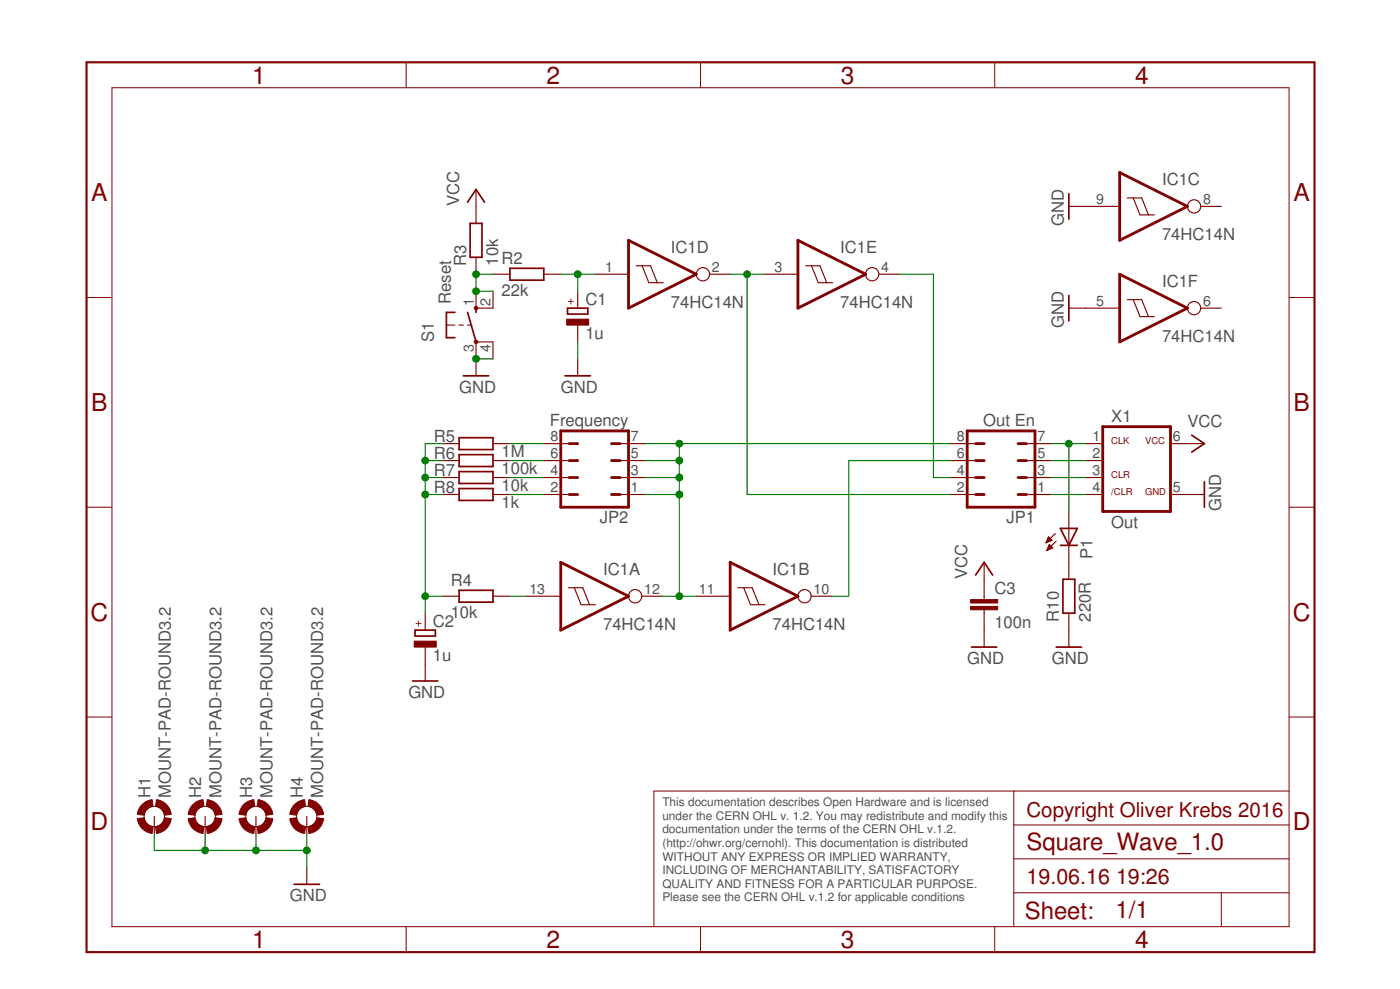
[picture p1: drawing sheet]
<svg xmlns="http://www.w3.org/2000/svg" width="210mm" height="148mm" viewBox="0 0 210 148" stroke-linecap="round" stroke-linejoin="round" font-family="sans-serif">
<g fill="none" stroke="#800000" stroke-width=".42">
<path d="M94.2 36l10.2 5.1-10.2 5.1zM119.6 36l10.2 5.1-10.2 5.1zM167.9 25.8l10.1 5.1-10.1 5.1zM167.9 41.1l10.1 5.1-10.1 5zM84.1 64.6h10.1v11.4h-10.1zM85.3 74.1h1.3M85.3 71.5h1.3M85.3 69h1.3M85.3 66.5h1.3M91.7 74.1h1.3M91.7 71.5h1.3M91.7 69h1.3"/>
<path d="M91.7 66.5h1.3M145 64.6h10.2v11.4h-10.2zM146.3 74.1h1.3M146.3 71.5h1.3M146.3 69h1.3M146.3 66.5h1.3M152.6 74.1h1.3M152.6 71.5h1.3M152.6 69h1.3M152.6 66.5h1.3M165.3 63.9h10.2v12.7h-10.2zM84.1 84.2l10.1 5.1-10.1 5.1z"/>
<path d="M109.5 84.2l10.1 5.1-10.1 5.1z"/>
<circle cx="71.4" cy="46.2" r=".13"/>
<circle cx="71.4" cy="51.2" r=".13"/>
</g>
<g fill="none" stroke="#800000" stroke-width=".17">
<path d="M71.4 28.4v5.1M71.4 38.5v2.6M95.4 39.8h2.1l1.1 2.6M96.3 39.8l1 2.6h2.1M120.8 39.8h2.1l1.1 2.6M121.7 39.8l1 2.6h2.1M160.3 30.9h7.6M169 29.7h2.2l1 2.5M169.9 29.7l1 2.5h2.2M180 30.9h3.1M66.9 48.7h1.3M68.8 48.7h.7"/>
<path d="M70.1 48.7h.6M71.4 43.6v2.6h2.5v-2.6M73.9 41.1h2.6M73.9 53.8v-2.6h-2.5v5.1M81.5 41.1h2.6M86.6 43.6v2.6M86.6 48.7v2.5M86.6 53.8v2.5M89.2 41.1h5M106.4 41.1h3.1M114.6 41.1h5M131.8 41.1h3.1"/>
<path d="M160.3 46.2h7.6M169 44.9h2.2l1 2.5M169.9 44.9l1 2.5h2.2M180 46.2h3.1M66.3 66.5h2.5M66.3 74.1h2.5M66.3 69h2.5M66.3 71.5h2.5M73.9 66.5h2.6M73.9 74.1h2.6M73.9 69h2.6M73.9 71.5h2.6"/>
<path d="M81.5 66.5h3.8M81.5 74.1h3.8M81.5 69h3.8M81.5 71.5h3.8M93 66.5h3.8M93 74.1h3.8M93 69h3.8M93 71.5h3.8M142.5 66.5h3.8M142.5 74.1h3.8M142.5 69h3.8M142.5 71.5h3.8"/>
<path d="M153.9 66.5h3.8M153.9 74.1h3.8M153.9 69h3.8M153.9 71.5h3.8M158.2 79.9l-1.4 1.4M160.3 76.6v10.2M162.8 66.5h2.5M162.8 74.1h2.5M162.8 69h2.5M162.8 71.5h2.5M175.5 66.5h5.1M175.5 74.1h5.1"/>
<path d="M63.8 91.9v2.5M63.8 96.9v5.1M66.3 89.3h2.5M73.9 89.3h2.6M79 89.3h5.1M85.2 88.1h2.2l1 2.5M86.1 88.1l1 2.5h2.2M96.2 89.3h3.1M104.4 89.3h5.1M110.6 88.1h2.2l1 2.5M111.5 88.1l1 2.5h2.2M121.6 89.3h3.1"/>
<path d="M147.6 84.2v5.6M147.6 91.4v5.5M156.9 81.3h.1M156.9 81.1h.4M157 82.5h.1M157 81h.5M157 80.9h.7M157 82.3h.2M157.1 80.8h.4M157.1 82.2h.4M157.1 80.6h.3M157.1 82.1h.7"/>
<path d="M157.2 80.5h.1M157.2 82h.5M157.2 80.4l.5 .5-.9 .4zM157.2 81.9h.4M157.3 81.7h.2M157.3 81.6h.1M157.3 81.6l.5 .5-.8 .4zM158.3 81.1l-1.3 1.4M160.3 91.9v5M23.1 122.3v2.6M30.8 122.3v2.6M38.4 122.3v2.6"/>
<path d="M46 122.3v2.6M46 129.9v2.6"/>
<circle cx="179" cy="30.9" r=".99"/>
<circle cx="105.4" cy="41.1" r=".99"/>
<circle cx="130.8" cy="41.1" r=".99"/>
<circle cx="179" cy="46.2" r=".99"/>
<circle cx="95.2" cy="89.3" r=".99"/>
<circle cx="120.6" cy="89.3" r=".99"/>
</g>
<g fill="none" stroke="#800000" stroke-width=".25">
<path d="M70.1 30.3l1.3-1.9 1.2 1.9M70.5 33.5h1.8v5h-1.8zM160.3 29v3.8M68.2 46.8h-1.3v3.8h1.3M69.5 56.3h3.8M70.1 46.8l1.3 4.4M71.4 46.2v.6M76.5 40.2h5v1.8h-5zM84.7 56.3h3.8M85.1 46.2h3v.9h-3zM160.3 44.3v3.8M68.8 65.6h5.1v1.8h-5.1z"/>
<path d="M68.8 68.1h5.1v1.8h-5.1zM68.8 70.7h5.1v1.7h-5.1zM68.8 73.2h5.1v1.8h-5.1zM159 79.2h2.5l-1.2 2.5zM178.7 65.2l1.9 1.3-1.9 1.2M180.6 72.2v3.8M62.2 94.4h3.1v.9h-3.1zM68.8 88.4h5.1v1.8h-5.1zM145.6 96.9h3.9M146.3 86.1l1.3-1.9 1.2 1.9M158.3 96.9h3.9M159 81.7h2.5"/>
<path d="M159.4 86.8h1.7v5.1h-1.7zM61.8 102h3.9M44.1 132.5h3.8"/>
</g>
<g fill="#800000" stroke="#800000" stroke-width=".15">
<path d="M21.2 120.7a2.46 2.46 0 0 1 1.6-.9l.1 1a1.51 1.51 0 0 0-1.3 1.3l-1-.1 .1-.6z" fill-rule="evenodd"/>
<path d="M20.6 122.6l1-.1a1.46 1.46 0 0 0 1.3 1.3l-.1 1.1a2.52 2.52 0 0 1-2.2-2.3z" fill-rule="evenodd"/>
<path d="M23.3 123.8a1.51 1.51 0 0 0 1.4-1.3l1 .1a2.53 2.53 0 0 1-2.2 2.3z" fill-rule="evenodd"/>
<path d="M23.5 119.8a2.53 2.53 0 0 1 2.2 2.2l-1 .1a1.57 1.57 0 0 0-1.4-1.3z" fill-rule="evenodd"/>
<path d="M28.8 120.7a2.46 2.46 0 0 1 1.6-.9l.2 1a1.51 1.51 0 0 0-1.4 1.3l-1-.1 .2-.6z" fill-rule="evenodd"/>
<path d="M28.2 122.6l1-.1a1.46 1.46 0 0 0 1.4 1.3l-.2 1.1a2.52 2.52 0 0 1-2.2-2.3z" fill-rule="evenodd"/>
<path d="M30.9 123.8a1.51 1.51 0 0 0 1.4-1.3l1 .1a2.53 2.53 0 0 1-2.2 2.3z" fill-rule="evenodd"/>
<path d="M31.1 119.8a2.53 2.53 0 0 1 2.2 2.2l-1 .1a1.57 1.57 0 0 0-1.4-1.3z" fill-rule="evenodd"/>
<path d="M36.4 120.7a2.46 2.46 0 0 1 1.7-.9l.1 1a1.51 1.51 0 0 0-1.3 1.3l-1.1-.1 .2-.6z" fill-rule="evenodd"/>
<path d="M35.8 122.6l1.1-.1a1.46 1.46 0 0 0 1.3 1.3l-.1 1.1a2.48 2.48 0 0 1-2.3-2.3z" fill-rule="evenodd"/>
<path d="M38.6 123.8a1.51 1.51 0 0 0 1.3-1.3l1 .1a2.48 2.48 0 0 1-2.2 2.3z" fill-rule="evenodd"/>
<path d="M38.7 119.8a2.49 2.49 0 0 1 2.2 2.2l-1 .1a1.57 1.57 0 0 0-1.3-1.3z" fill-rule="evenodd"/>
<path d="M44 120.7a2.46 2.46 0 0 1 1.7-.9l.1 1a1.56 1.56 0 0 0-1.4 1.3l-.9-.1 .1-.6z" fill-rule="evenodd"/>
<path d="M43.5 122.6l.9-.1a1.51 1.51 0 0 0 1.4 1.3l-.1 1.1a2.48 2.48 0 0 1-2.2-2.3z" fill-rule="evenodd"/>
<path d="M46.2 123.8a1.51 1.51 0 0 0 1.3-1.3l1 .1a2.48 2.48 0 0 1-2.2 2.3z" fill-rule="evenodd"/>
<path d="M46.3 119.8a2.49 2.49 0 0 1 2.2 2.2l-1 .1a1.57 1.57 0 0 0-1.3-1.3z" fill-rule="evenodd"/>
</g>
<g fill="none" stroke="#800000" stroke-width=".15">
<path d="M16.8 13.1h176.5v125.7h-176.5zM60.9 9.3v3.8M105 9.3v3.8M149.1 9.3v3.8M13 44.6h3.8M193.3 44.6h3.8M13 76h3.8M193.3 76h3.8M13 107.4h3.8M152 118.5v20.3M193.3 118.5h-95.3v20.3M193.3 107.4h3.8"/>
<path d="M60.9 138.8v3.8M105 138.8v3.8M149.1 138.8v3.8M152 133.8h41.3M152 128.7h41.3M152 123.6h41.3M183.1 133.8v5"/>
<circle cx="23.1" cy="122.3" r="1.52"/>
<circle cx="30.8" cy="122.3" r="1.52"/>
<circle cx="38.4" cy="122.3" r="1.52"/>
<circle cx="46" cy="122.3" r="1.52"/>
</g>
<g fill="#800000" stroke="#800000" stroke-width=".15">
<path d="M145.5 90.8h4.1v.6h-4.1z"/>
<path d="M145.5 89.8h4.1v.5h-4.1z"/>
<path d="M85 47.8h3.3v.9h-3.3z"/>
<path d="M62.1 96.1h3.3v.8h-3.3z"/>
</g>
<path d="M13 9.3h184.1v133.3h-184.1z" fill="none" stroke="#800000" stroke-width=".32"/>
<g fill="none" stroke="#008000" stroke-width=".17">
<path d="M71.4 53.8h2.5M73.9 41.1h-2.5v2.5h2.5M84.1 41.1h5.1M86.6 41.1v2.5M86.6 51.2v2.6M109.5 41.1h5.1M112 41.1v33h30.5M134.9 41.1h5.1v30.4h2.5M63.8 69h2.5M63.8 71.5h2.5M63.8 74.1h2.5M66.3 66.5h-2.5v25.4"/>
<path d="M76.5 66.5h5M76.5 69h5M76.5 71.5h5M76.5 74.1h5M96.8 66.5h45.7M96.8 69h5.1M96.8 71.5h5.1M96.8 74.1h5.1M101.9 66.5v22.8M142.5 69h-15.2v20.3h-2.6M157.7 66.5h5.1M157.7 69h5.1"/>
<path d="M157.7 71.5h5.1M157.7 74.1h5.1M160.3 66.5v10.1M63.8 89.3h2.5M76.5 89.3h2.5M99.3 89.3h5.1M23.1 124.9v2.5h22.9M30.8 124.9v2.5M38.4 124.9v2.5M46 124.9v5"/>
</g>
<g fill="#008000" stroke="#008000" stroke-width=".15">
<circle cx="46" cy="127.4" r=".51"/>
<circle cx="38.4" cy="127.4" r=".51"/>
<circle cx="30.8" cy="127.4" r=".51"/>
<circle cx="71.4" cy="53.8" r=".51"/>
<circle cx="101.9" cy="89.3" r=".51"/>
<circle cx="101.9" cy="69" r=".51"/>
<circle cx="101.9" cy="71.5" r=".51"/>
<circle cx="101.9" cy="74.1" r=".51"/>
<circle cx="101.9" cy="66.5" r=".51"/>
<circle cx="63.8" cy="69" r=".51"/>
<circle cx="63.8" cy="71.5" r=".51"/>
<circle cx="63.8" cy="74.1" r=".51"/>
<circle cx="63.8" cy="89.3" r=".51"/>
<circle cx="71.4" cy="43.6" r=".51"/>
<circle cx="71.4" cy="41.1" r=".51"/>
<circle cx="86.6" cy="41.1" r=".51"/>
<circle cx="160.3" cy="66.5" r=".51"/>
<circle cx="112" cy="41.1" r=".51"/>
</g>
<g font-size="3.7" fill="#800000">
<text x="37.8" y="12.5">1</text>
<text x="82" y="12.5">2</text>
<text x="126.1" y="12.5">3</text>
<text x="170.2" y="12.5">4</text>
<text x="13.7" y="30.1">A</text>
<text x="193.9" y="30.1">A</text>
<text x="13.7" y="61.6">B</text>
<text x="193.9" y="61.6">B</text>
<text x="13.5" y="93">C</text>
<text x="193.8" y="93">C</text>
<text x="13.5" y="124.4">D</text>
<text x="193.8" y="124.4">D</text>
<text x="37.8" y="142">1</text>
<text x="82" y="142">2</text>
<text x="126.1" y="142">3</text>
<text x="170.2" y="142">4</text>
</g>
<g font-size="3.6" fill="#800000">
<text x="153.9" y="127.4">Square_Wave_1.0</text>
<text x="153.7" y="137.7">Sheet:</text>
<text x="167.2" y="137.6">1/1</text>
</g>
<g font-size="3.2" fill="#800000">
<text x="153.9" y="132.5">19.06.16</text>
<text x="167.3" y="132.5">19:26</text>
</g>
<text font-size="3.1" fill="#800000" x="153.9" y="122.3">Copyright Oliver Krebs 2016</text>
<g font-size="2.5" fill="#505050">
<text x="174.2" y="27.7">IC1C</text>
<text x="68.8" y="30.9" transform="rotate(-90 68.8 30.9)">VCC</text>
<text x="159.5" y="33.9" transform="rotate(-90 159.5 33.9)">GND</text>
<text x="174.2" y="36">74HC14N</text>
<text x="69.9" y="39.8" transform="rotate(-90 69.9 39.8)">R3</text>
<text x="74.7" y="39.8" transform="rotate(-90 74.7 39.8)">10k</text>
<text x="75.2" y="39.6">R2</text>
<text x="100.6" y="37.9">IC1D</text>
<text x="126" y="37.9">IC1E</text>
<text x="67.6" y="45.5" transform="rotate(-90 67.6 45.5)">Reset</text>
<text x="75.2" y="44.4">22k</text>
<text x="87.8" y="45.7">C1</text>
<text x="100.6" y="46.2">74HC14N</text>
<text x="126" y="46.2">74HC14N</text>
<text x="174.2" y="43">IC1F</text>
<text x="65" y="51.2" transform="rotate(-90 65 51.2)">S1</text>
<text x="87.8" y="50.8">1u</text>
<text x="159.5" y="49.2" transform="rotate(-90 159.5 49.2)">GND</text>
<text x="174.2" y="51.2">74HC14N</text>
<text x="68.8" y="58.9">GND</text>
<text x="84.1" y="58.9">GND</text>
<text x="82.4" y="63.8">Frequency</text>
<text x="147.4" y="63.8">Out En</text>
<text x="166.6" y="63.2">X1</text>
<text x="178" y="63.9">VCC</text>
<text x="65" y="66.2">R5</text>
<text x="65" y="68.8">R6</text>
<text x="65" y="71.3">R7</text>
<text x="75.2" y="68.5">1M</text>
<text x="75.2" y="71">100k</text>
<text x="65" y="73.9">R8</text>
<text x="75.2" y="73.6">10k</text>
<text x="75.2" y="76.1">1k</text>
<text x="183.1" y="76.6" transform="rotate(-90 183.1 76.6)">GND</text>
<text x="89.9" y="78.4">JP2</text>
<text x="150.9" y="78.4">JP1</text>
<text x="163.8" y="83.7" transform="rotate(-90 163.8 83.7)">P1</text>
<text x="166.6" y="79.2">Out</text>
<text x="67.6" y="87.8">R4</text>
<text x="90.4" y="86.1">IC1A</text>
<text x="115.8" y="86.1">IC1B</text>
<text x="145" y="86.8" transform="rotate(-90 145 86.8)">VCC</text>
<text x="149.1" y="88.9">C3</text>
<text x="64.9" y="93.9">C2</text>
<text x="67.6" y="92.6">10k</text>
<text x="90.4" y="94.4">74HC14N</text>
<text x="115.8" y="94.4">74HC14N</text>
<text x="149.1" y="94">100n</text>
<text x="158.8" y="93.1" transform="rotate(-90 158.8 93.1)">R10</text>
<text x="163.6" y="93.1" transform="rotate(-90 163.6 93.1)">220R</text>
<text x="64.9" y="99">1u</text>
<text x="145" y="99.5">GND</text>
<text x="157.7" y="99.5">GND</text>
<text x="61.2" y="104.6">GND</text>
<text x="22.5" y="119.5" transform="rotate(-90 22.5 119.5)">H1</text>
<text x="25.6" y="119.5" transform="rotate(-90 25.6 119.5)">MOUNT-PAD-ROUND3.2</text>
<text x="30.2" y="119.5" transform="rotate(-90 30.2 119.5)">H2</text>
<text x="33.2" y="119.5" transform="rotate(-90 33.2 119.5)">MOUNT-PAD-ROUND3.2</text>
<text x="37.8" y="119.5" transform="rotate(-90 37.8 119.5)">H3</text>
<text x="40.8" y="119.5" transform="rotate(-90 40.8 119.5)">MOUNT-PAD-ROUND3.2</text>
<text x="45.4" y="119.5" transform="rotate(-90 45.4 119.5)">H4</text>
<text x="48.5" y="119.5" transform="rotate(-90 48.5 119.5)">MOUNT-PAD-ROUND3.2</text>
<text x="43.4" y="135">GND</text>
</g>
<g font-size="2.1" fill="#505050">
<text x="164.4" y="30.6">9</text>
<text x="180.4" y="30.6">8</text>
<text x="90.7" y="40.7">1</text>
<text x="106.7" y="40.7">2</text>
<text x="116.1" y="40.7">3</text>
<text x="132.1" y="40.7">4</text>
<text x="71" y="45.8" transform="rotate(-90 71 45.8)">1</text>
<text x="73.6" y="45.8" transform="rotate(-90 73.6 45.8)">2</text>
<text x="164.4" y="45.8">5</text>
<text x="180.4" y="45.8">6</text>
<text x="71" y="52.8" transform="rotate(-90 71 52.8)">3</text>
<text x="73.6" y="52.8" transform="rotate(-90 73.6 52.8)">4</text>
<text x="82.5" y="71.2">4</text>
<text x="82.5" y="68.7">6</text>
<text x="82.5" y="66.1">8</text>
<text x="94.6" y="71.2">3</text>
<text x="94.6" y="68.7">5</text>
<text x="94.6" y="66.1">7</text>
<text x="143.5" y="71.2">4</text>
<text x="143.5" y="68.7">6</text>
<text x="143.5" y="66.1">8</text>
<text x="155.5" y="71.2">3</text>
<text x="155.5" y="68.7">5</text>
<text x="155.5" y="66.1">7</text>
<text x="163.8" y="66.1">1</text>
<text x="163.8" y="68.7">2</text>
<text x="163.8" y="71.2">3</text>
<text x="175.9" y="66.1">6</text>
<text x="82.5" y="73.7">2</text>
<text x="94.6" y="73.7">1</text>
<text x="143.5" y="73.7">2</text>
<text x="155.5" y="73.7">1</text>
<text x="163.8" y="73.7">4</text>
<text x="175.9" y="73.7">5</text>
<text x="79.4" y="89">13</text>
<text x="96.6" y="89">12</text>
<text x="104.8" y="89">11</text>
<text x="122" y="89">10</text>
</g>
<g font-size="1.8" fill="#800000">
<text x="86" y="45.7" transform="rotate(-90 86 45.7)">+</text>
<text x="63.2" y="94" transform="rotate(-90 63.2 94)">+</text>
</g>
<g font-size="1.8" fill="#505050">
<text x="99.3" y="120.8">This documentation describes Open Hardware and is licensed</text>
<text x="99.3" y="122.8">under the CERN OHL v. 1.2. You may redistribute and modify this</text>
<text x="99.3" y="124.9">documentation under the terms of the CERN OHL v.1.2.</text>
<text x="99.3" y="126.9">(http://ohwr.org/cernohl). This documentation is distributed</text>
<text x="99.3" y="128.9">WITHOUT ANY EXPRESS OR IMPLIED WARRANTY,</text>
<text x="99.3" y="131">INCLUDING OF MERCHANTABILITY, SATISFACTORY</text>
<text x="99.3" y="133">QUALITY AND FITNESS FOR A PARTICULAR PURPOSE.</text>
<text x="99.3" y="135">Please see the CERN OHL v.1.2 for applicable conditions</text>
</g>
<g font-size="1.4" fill="#800000">
<text x="166.6" y="66.5">CLK</text>
<text x="166.6" y="71.5">CLR</text>
<text x="171.7" y="66.5">VCC</text>
<text x="166.6" y="74.1">/CLR</text>
<text x="171.7" y="74.1">GND</text>
</g>
</svg>
